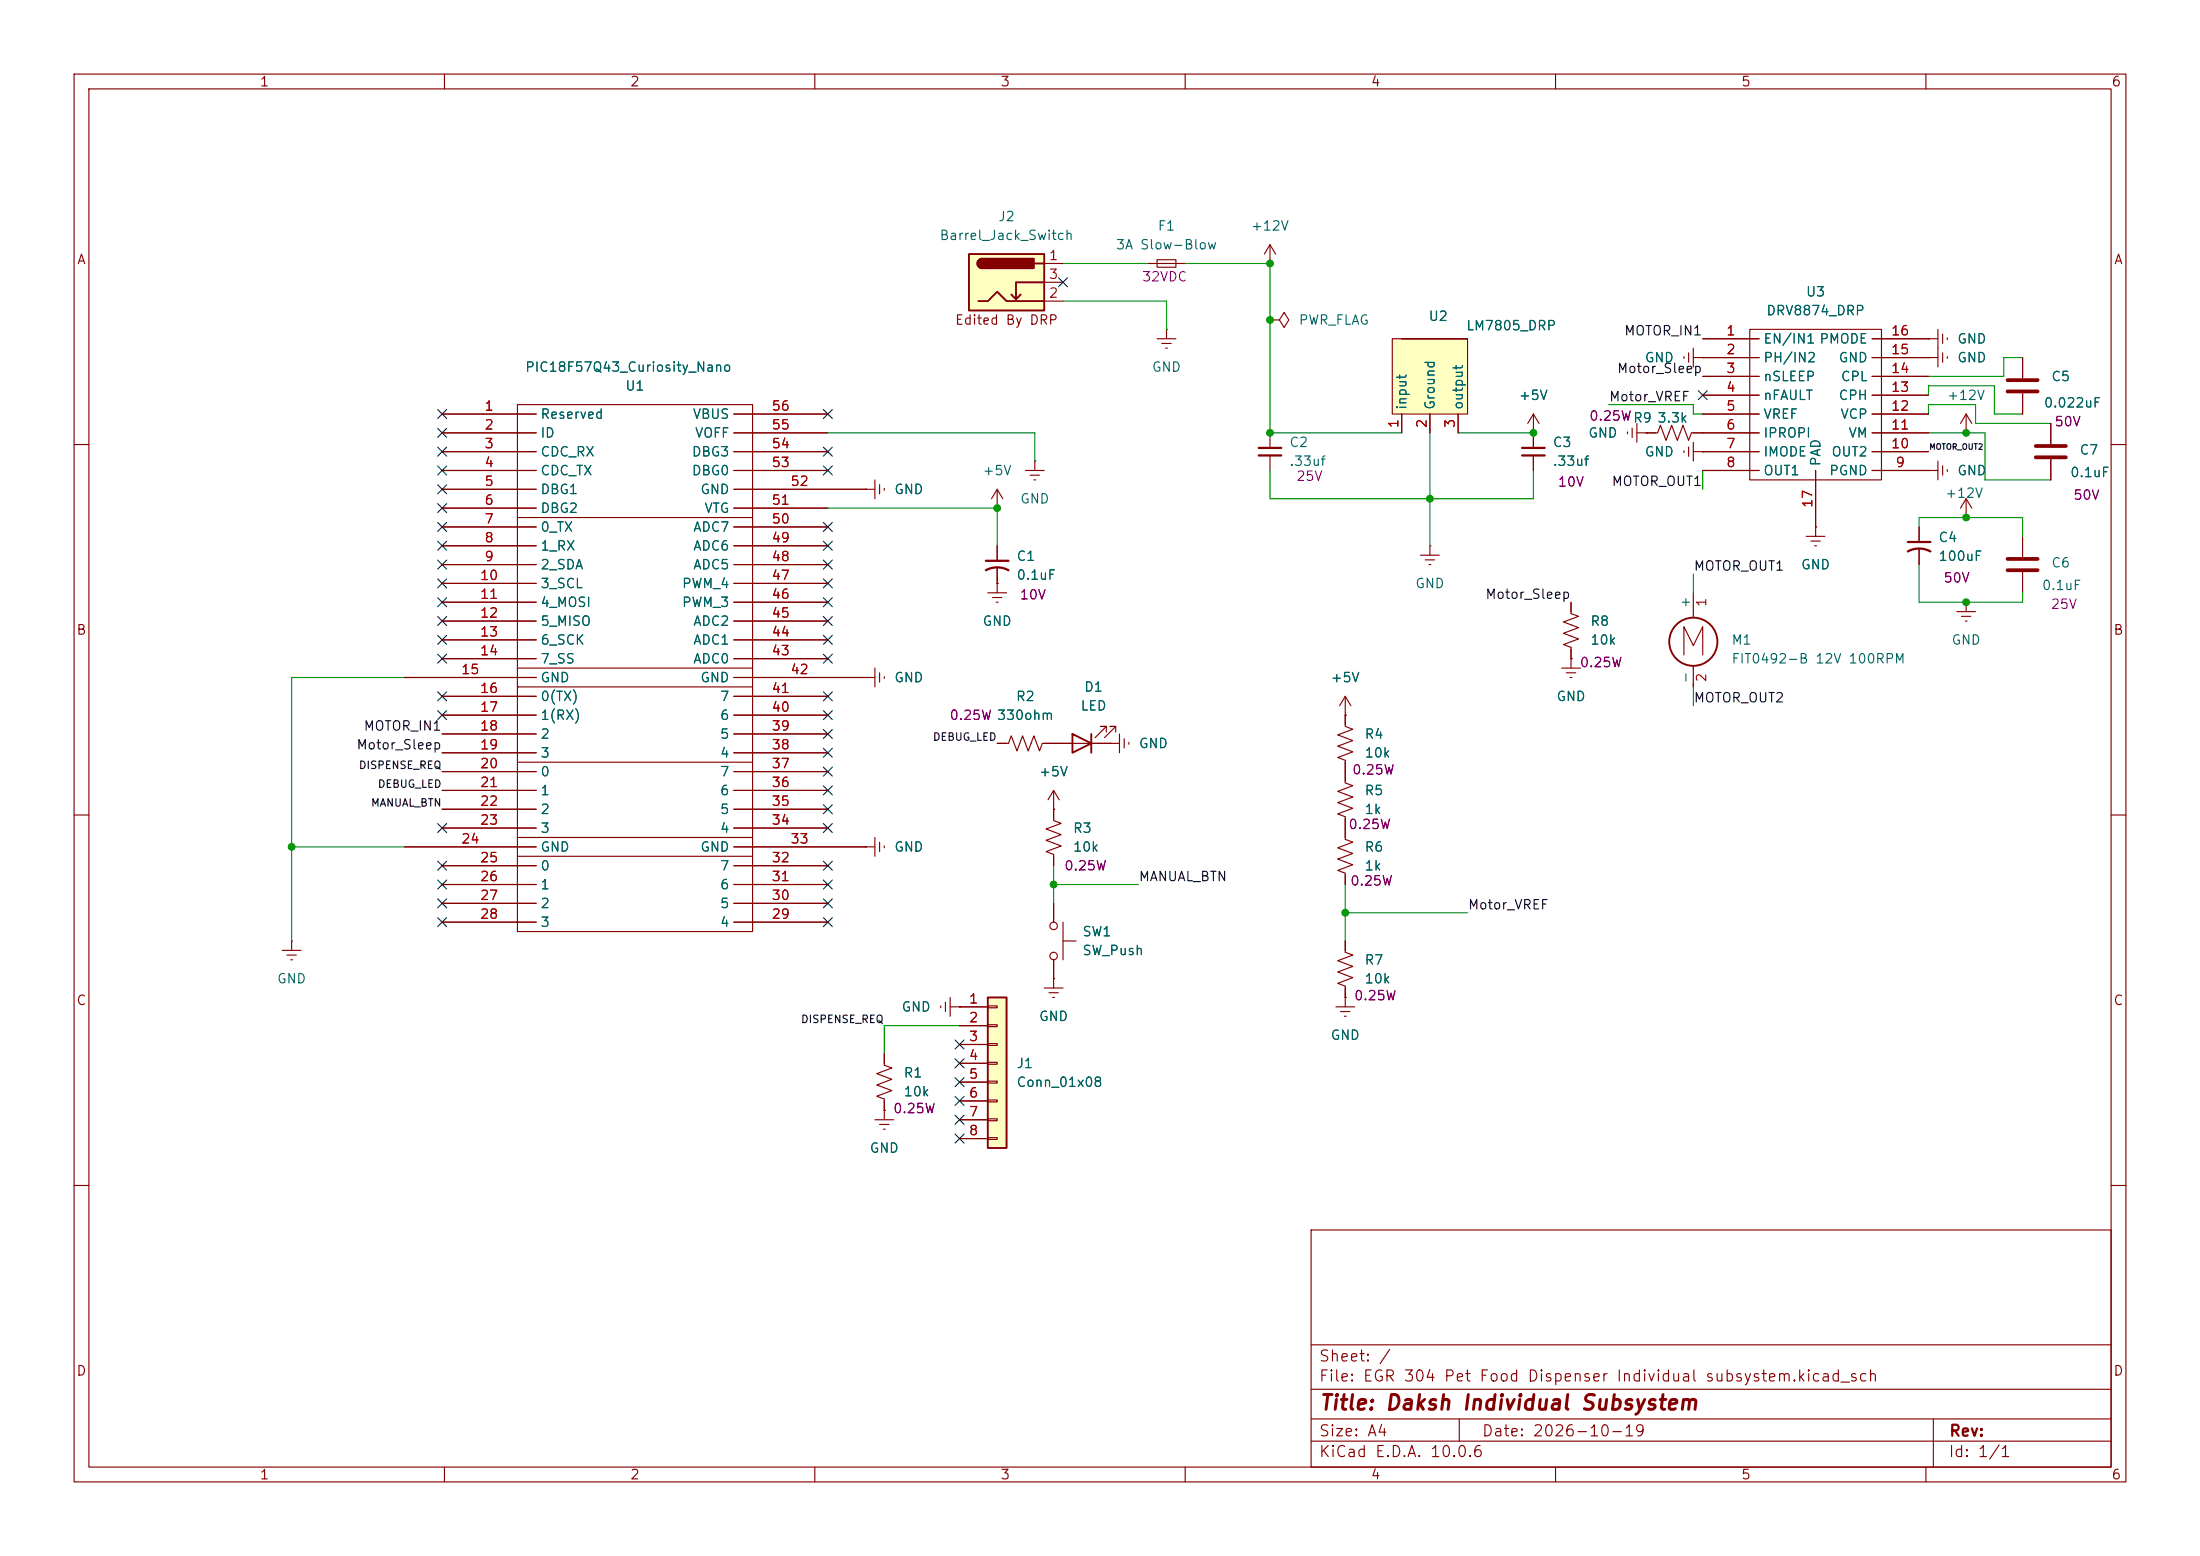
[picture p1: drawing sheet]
<svg xmlns="http://www.w3.org/2000/svg" width="297mm" height="210mm" viewBox="0 0 297 210" stroke-linecap="round" stroke-linejoin="round" font-family="sans-serif">
<g fill="none" stroke="#840000" stroke-width=".15">
<path d="M10 10h277v190h-277zM12 12h273v186h-273zM60 10v2M110 10v2M160 10v2M210 10v2M260 10v2M154.9 35.6h5.1M156.2 35.1h2.5v1h-2.5zM171.4 35.6h.1M171.4 33v2.6M171.4 33l-.7 1.3"/>
<path d="M171.4 33l.8 1.3M156.2 45.7h2.5M156.8 46.4h1.3M157.4 47h.2M157.5 44.5h.1M157.5 44.5v1.2M171.4 43.2h1.3l.7-1 .6 1-.6 1-.7-1M171.4 43.2h.1M171.4 58.4v2.1M207 58.4h.1M207 55.9v4.6M207 55.9l-.8 1.3"/>
<path d="M207 55.9l.8 1.3M219.7 58.3v.2M220.3 57.8v1.3M221 58.4h2.8l.4-1 .7 2 .8-2 .7 2 .8-2 .8 2 .3-1h9.2M221 57.2v2.5M222.2 58.4h.1M228.6 59.7v2.5M229.9 45.7h7.6M229.9 48.3h7.6M229.9 50.8h7.6M229.9 53.3h7.6M229.9 55.9h7.6"/>
<path d="M236.2 44.5h17.8v20.3h-17.8zM252.7 45.7h8.9M252.7 48.3h8.9M252.7 50.8h7.6M252.7 53.3h7.6M252.7 55.9h7.6M252.7 58.4h7.6M260.3 48.3h.1M260.3 45.7h.1M261.6 44.5v5M262.3 45.1v1.3M262.3 47.6v1.3"/>
<path d="M262.9 45.6v.2M262.9 48.1v.3M265.4 58.4h.1M265.4 55.9l-.7 1.3M265.4 55.9l.8 1.3M265.4 55.9v2.5M273 48.3v2.8M273 53.1v2.8M276.9 57.2v2.7M10 60h2M116.8 66h.1M116.8 66h1.3"/>
<path d="M118.1 64.8v2.5M118.7 65.4v1.3M119.4 65.9v.3M134.6 68.6h.1M134.6 78.7h.1M134.6 66l-.7 1.3M134.6 66l.8 1.3M134.6 66v2.6M134.6 73.7v2M134.6 76.7v3.3M138.4 63.5h2.6M139.1 64.1h1.2"/>
<path d="M139.6 64.8h.2M139.7 62.2h.1M139.7 62.2v1.3M171.4 61.5v2M207 61.5v2M227.3 60.8v.3M228 60.3v1.3M228.6 61h8.9M229.9 61h.1M229.9 63.5h7.6M243.8 72.4h2.6M244.5 73h1.2"/>
<path d="M245 73.7h.2M245.1 71.1h.1M245.1 63.5v8.9M252.7 61h7.6M252.7 63.5h8.9M260.3 63.5h.1M261.6 62.2v2.6M262.3 62.9v1.2M262.9 63.4v.2M265.4 69.9h.1M265.4 67.3v2.6M265.4 67.3l-.7 1.3"/>
<path d="M265.4 67.3l.8 1.3M273 72.4v2.8M273 77.2v2.8M276.9 62v2.8M285 60h2M116.8 91.4h.1M116.8 91.4h1.3M118.1 90.2v2.5M118.7 90.8v1.3M119.4 91.3v.3M133.3 80h2.6M134 80.6h1.3"/>
<path d="M134.5 81.3h.2M151.1 99.1v2.5M151.8 99.7v1.3M212.1 81.3v1.5l1 .4-2 .7 2 .8-2 .8 2 .7-2 .8 1 .4v1.5M264.2 82.6h2.5M264.8 83.2h1.3M265.3 83.8h.3M265.4 81.3h.1M265.4 81.3v1.3M10 110h2M134.6 100.3h1.5l.4-1 .8 2 .7-2 .8 2 .8-2 .7 2 .4-1h1.5M142.2 109.2v1.5l1.1 .4-2.1 .8 2.1 .7-2.1 .8 2.1 .8-2.1 .7 1 .4v1.5"/>
<path d="M149.9 100.3h.1M149.9 100.3h1.2M152.4 100.2v.3M285 110h2M10 160h2M177 166h108v32h-108zM285 160h2M60 198v2M110 198v2M160 198v2M177 194.5h108M177 191.5h108"/>
<path d="M177 187.5h108M177 181.5h108M197 191.5v3M210 198v2M260 198v2M261 191.5v6.5"/>
</g>
<path d="M133.1 77a3.2 3.2 0 0 1 3 0M133.1 75.7h3M169.9 60.5h3.1M169.9 61.5h3.1M205.5 60.5h3M205.5 61.5h3" fill="none" stroke="#840000" stroke-width=".3"/>
<path d="M271 51.3h4.1M271 52.8h4.1M271 75.4h4.1M271 77h4.1M274.8 60.2h4.1M274.8 61.7h4.1" fill="none" stroke="#840000" stroke-width=".51"/>
<path d="M130.8 34.3h10.2v7.6h-10.2z" fill="#ffffc2"/>
<path d="M130.8 34.3h10.2v7.6h-10.2zM132.6 34.9a.64 .64 0 0 0-.6 .7 .64 .64 0 0 0 .6 .6M137.8 39.8l-.6 .6M139.7 35.6h1.3M141 38.1h-3.8v2.3l-.7-.6M132.1 40.6h1.2l1.3-1.2 1.3 1.2h5.1" fill="none" stroke="#840000" stroke-width=".25"/>
<g fill="#840000" stroke="#840000" stroke-width=".25">
<path d="M132.1 35.1l.5-.2v1.3a.63 .63 0 0 1-.6-.4 .63 .63 0 0 1 .1-.7z"/>
<path d="M132.6 34.9h7v1.3h-7z"/>
</g>
<path d="M141 35.6h2.5M141 38.1h2.5M141 40.6h2.5" fill="none" stroke="#840000" stroke-width=".15"/>
<path d="M188 45.7h10.1v10.2h-10.1z" fill="#ffffc2"/>
<g fill="none" stroke="#840000" stroke-width=".15">
<path d="M188 45.7h10.1v10.2h-10.1zM189.2 45.7h8.9zM189.2 55.9v2.5M193 55.9v2.5M196.8 55.9v2.5M227.3 48.1v.3M228 47.6v1.3M228.6 48.3h1.3M228.6 47v2.5M229.9 48.3h.1M191.8 74.9h2.5M192.4 75.6h1.3"/>
<path d="M192.9 76.2h.3M193 73.7h.1M193 73.7v1.2M259.1 71.1v2.1M259.1 74.2v2M149.4 98.8v-.8h-.8h.8l-1.6 1.6M150.6 98.8v-.8h-.7h.7l-1.5 1.6M181.6 94v4l1 .4-2 .8 2 .7-2 .8 2 .8-2 .7 1 .4v3.1l1 .3-2 .8 2 .8-2 .7 2 .8-2 .8 1 .3v3.1l1 .4-2 .7 2 .8-2 .8 2 .7-2 .8 1 .4v1.5M181.6 96.5h.1M181.6 94l-.8 1.3M181.6 94l.8 1.3M210.8 90.2h2.6"/>
<path d="M211.5 90.8h1.2M212 91.4h.2M212.1 88.9h.1M212.1 88.9v1.3M142.2 109.2h.1M142.2 106.7v2.5M142.2 100.3h7.7M142.2 106.7l-.7 1.3M142.2 106.7l.8 1.3M127 135.8v.2M127.6 135.3v1.2M128.3 135.9h1.2"/>
<path d="M128.3 134.6v2.6M129.5 135.9h.1M142.2 121.9v2.6M142.2 129.5v2.6M143.5 127h1.8M143.5 124.5v5M180.3 135.9h2.6M181 136.5h1.2M181.5 137.2h.2M181.6 127v1.5l1 .4-2 .8 2 .7-2 .8 2 .8-2 .7 1 .4v2.8M181.6 134.6h.1M118.1 151.1h2.5"/>
<path d="M118.7 151.8h1.3M119.3 152.4h.2M119.4 142.2v1.6l1 .3-2 .8 2 .8-2 .7 2 .8-2 .8 1 .3v2.8M119.4 149.9h.1"/>
<circle cx="142.2" cy="125" r=".51"/>
<circle cx="142.2" cy="129" r=".51"/>
</g>
<path d="M257.6 74.4a3.2 3.2 0 0 1 3 0M257.6 73.2h3" fill="none" stroke="#840000" stroke-width=".3"/>
<path d="M144.8 99.1l2.5 1.2-2.5 1.3zM147.3 99.1v2.5" fill="none" stroke="#840000" stroke-width=".25"/>
<path d="M133.3 134.6h2.6v20.3h-2.6z" fill="#ffffc2"/>
<g fill="none" stroke="#840000" stroke-width=".25">
<path d="M133.3 134.6h2.6v20.3h-2.6z"/>
<circle cx="228.6" cy="86.6" r="3.3"/>
</g>
<g fill="none" stroke="#840000" stroke-width=".15">
<path d="M59.7 55.9h12.7M59.7 58.4h12.7M69.8 54.6h31.8v71.1h-31.8zM99.1 55.9h12.7M99.1 58.4h12.7M189.2 55.9v2.5M193 55.9v2.5M196.8 55.9v2.5M207 58.4h.1M207 58.4v2.1M222.2 58.4h.1M222.2 58.4h1.3"/>
<path d="M228.6 58.4h8.9M229.9 48.3h.1M229.9 55.9h7.6M229.9 45.7h7.6M229.9 48.3h7.6M229.9 50.8h7.6M229.9 53.3h7.6M252.7 55.9h7.6M252.7 58.4h7.6M252.7 45.7h7.6M252.7 48.3h7.6M252.7 50.8h7.6"/>
<path d="M252.7 53.3h7.6M260.3 45.7h.1M260.3 48.3h.1M273 48.3v2.8M273 53.1v2.8M276.9 57.2v2.7M59.7 61h12.7M59.7 63.5h12.7M59.7 66h12.7M59.7 68.6h12.7M59.7 71.1h12.7M59.7 73.7h12.7"/>
<path d="M59.7 76.2h12.7M59.7 78.7h12.7M69.8 69.9h31.8M99.1 61h12.7M99.1 63.5h12.7M99.1 66h17.7M99.1 68.6h12.7M99.1 71.1h12.7M99.1 73.7h12.7M99.1 76.2h12.7M99.1 78.7h12.7M116.8 66h.1"/>
<path d="M134.6 78.7h.1M134.6 73.7v2M134.6 76.7v2M207 61.5v2M229.9 61h.1M229.9 61h7.6M229.9 63.5h7.6M245.1 71.1h.1M245.1 63.5v7.6M252.7 61h7.6M252.7 63.5h7.6M259.1 71.1v2.1"/>
<path d="M259.1 74.2v2M260.3 63.5h.1M276.9 62v2.8M54.6 91.4h17.8M59.7 81.3h12.7M59.7 83.8h12.7M59.7 86.4h12.7M59.7 88.9h12.7M59.7 94h12.7M59.7 96.5h12.7M59.7 99.1h12.7M69.8 92.7h.1"/>
<path d="M69.8 90.2h31.8M69.8 92.7h31.8M99.1 81.3h12.7M99.1 83.8h12.7M99.1 86.4h12.7M99.1 88.9h12.7M99.1 91.4h17.7M99.1 94h12.7M99.1 96.5h12.7M99.1 99.1h12.7M116.8 91.4h.1M181.6 96.5h.1"/>
<path d="M181.6 96.5v1.3M212.1 88.9h.1M212.1 81.3v1.3M212.1 87.6v1.3M227.3 88.4v-3.8l1.3 2.5 1.3-2.5v3.8M228.6 80v3.4M228.6 89.9v2.8M54.6 114.3h17.8M59.7 101.6h12.7M59.7 104.1h12.7M59.7 106.7h12.7M59.7 109.2h12.7"/>
<path d="M59.7 111.8h12.7M59.7 116.8h12.7M59.7 119.4h12.7M69.8 102.9h31.8M69.8 113h31.8M69.8 115.6h31.8M99.1 101.6h12.7M99.1 104.1h12.7M99.1 106.7h12.7M99.1 109.2h12.7M99.1 111.8h12.7M99.1 114.3h19"/>
<path d="M99.1 116.8h12.7M99.1 119.4h12.7M116.8 114.3h.1M118.1 113v2.6M118.7 113.7v1.2M119.4 114.2v.2M134.6 100.3h1.3M141 100.3h3.8M142.2 109.2h.1M142.2 109.2v1.3M142.2 115.6v1.2M147.3 100.3h2.6"/>
<path d="M149.9 100.3h.1M181.6 102.9v2.5M181.6 110.5v2.5M181.6 118.1v1.3M38.1 128.3h2.5M38.7 128.9h1.3M39.2 129.5h.3M39.4 127h.1M39.4 127v1.3M59.7 121.9h12.7M59.7 124.5h12.7M99.1 121.9h12.7"/>
<path d="M99.1 124.5h12.7M129.5 135.9h.1M129.5 135.9h3.8M129.5 138.4h3.8M133.3 135.8h1.3v.2h-1.3zM133.3 138.3h1.3v.3h-1.3zM141 133.4h2.5M141.6 134h1.3M142.1 134.6h.3M142.2 132.1h.1M142.2 121.9v2.6M142.2 129.5v3.9"/>
<path d="M181.6 134.6h.1M181.6 127v1.3M181.6 133.4v1.2M119.4 149.9h.1M119.4 142.2v1.3M119.4 148.6v1.3M129.5 141h3.8M129.5 143.5h3.8M129.5 146.1h3.8M129.5 148.6h3.8M129.5 151.1h3.8M129.5 153.7h3.8"/>
<path d="M133.3 140.8h1.3v.3h-1.3zM133.3 143.4h1.3v.2h-1.3zM133.3 145.9h1.3v.3h-1.3zM133.3 148.5h1.3v.2h-1.3zM133.3 151h1.3v.3h-1.3zM133.3 153.5h1.3v.3h-1.3z"/>
</g>
<g fill="none" stroke="#009600" stroke-width=".15">
<path d="M143.5 35.6h11.4M160 35.6h11.4v22.8h17.8M111.8 58.4h27.9v3.8M143.5 40.6h14v3.9M193 58.4v15.3M196.8 58.4h10.2M217.2 54.6h11.4v1.3h1.3M260.3 53.3v-1.2h8.9v3.8h3.8M260.3 58.4h7.7v6.4h8.9M260.3 55.9v-1.3h6.4v2.6h10.2M273 48.3h-2.5v2.5h-10.2M111.8 68.6h22.8v5.1"/>
<path d="M171.4 63.5v3.8h35.6v-3.8M228.6 77.5v2.5M229.9 63.5v2.5M259.1 71.1v-1.2h13.9v2.5M259.1 76.2v5.1h13.9v-1.3M54.6 91.4h-15.2v35.6M228.6 92.7v2.6M39.4 114.3h15.2M142.2 116.8v5.1M142.2 119.4h11.5M181.6 119.4v7.6M129.5 138.4h-10.1v3.8"/>
<path d="M181.6 123.2h16.5"/>
</g>
<g fill="none" stroke="#000084" stroke-width=".15">
<path d="M142.9 37.5l1.2 1.2M144.1 37.5l-1.2 1.2M59.1 55.3l1.2 1.2M59.1 57.8l1.2 1.2M60.3 55.3l-1.2 1.2M60.3 57.8l-1.2 1.2M111.2 55.3l1.2 1.2M112.4 55.3l-1.2 1.2M229.3 52.7l1.2 1.2M230.5 52.7l-1.2 1.2M59.1 78.1l1.2 1.2M59.1 68l1.2 1.2"/>
<path d="M59.1 73.1l1.2 1.2M59.1 60.4l1.2 1.2M59.1 65.4l1.2 1.2M59.1 75.6l1.2 1.2M59.1 70.5l1.2 1.2M59.1 62.9l1.2 1.2M60.3 78.1l-1.2 1.2M60.3 68l-1.2 1.2M60.3 73.1l-1.2 1.2M60.3 60.4l-1.2 1.2M60.3 65.4l-1.2 1.2M60.3 75.6l-1.2 1.2"/>
<path d="M60.3 70.5l-1.2 1.2M60.3 62.9l-1.2 1.2M111.2 62.9l1.2 1.2M111.2 60.4l1.2 1.2M111.2 75.6l1.2 1.2M111.2 70.5l1.2 1.2M111.2 73.1l1.2 1.2M111.2 78.1l1.2 1.2M112.4 62.9l-1.2 1.2M112.4 60.4l-1.2 1.2M112.4 75.6l-1.2 1.2M112.4 70.5l-1.2 1.2"/>
<path d="M112.4 73.1l-1.2 1.2M112.4 78.1l-1.2 1.2M59.1 83.2l1.2 1.2M59.1 80.7l1.2 1.2M59.1 95.9l1.2 1.2M59.1 85.8l1.2 1.2M59.1 93.4l1.2 1.2M59.1 88.3l1.2 1.2M60.3 83.2l-1.2 1.2M60.3 80.7l-1.2 1.2M60.3 95.9l-1.2 1.2M60.3 85.8l-1.2 1.2"/>
<path d="M60.3 93.4l-1.2 1.2M60.3 88.3l-1.2 1.2M111.2 85.8l1.2 1.2M111.2 83.2l1.2 1.2M111.2 80.7l1.2 1.2M111.2 88.3l1.2 1.2M111.2 98.5l1.2 1.2M111.2 93.4l1.2 1.2M111.2 95.9l1.2 1.2M112.4 85.8l-1.2 1.2M112.4 83.2l-1.2 1.2M112.4 80.7l-1.2 1.2"/>
<path d="M112.4 88.3l-1.2 1.2M112.4 98.5l-1.2 1.2M112.4 93.4l-1.2 1.2M112.4 95.9l-1.2 1.2M59.1 118.8l1.2 1.2M59.1 111.2l1.2 1.2M59.1 116.2l1.2 1.2M60.3 118.8l-1.2 1.2M60.3 111.2l-1.2 1.2M60.3 116.2l-1.2 1.2M111.2 103.5l1.2 1.2M111.2 108.6l1.2 1.2"/>
<path d="M111.2 111.2l1.2 1.2M111.2 106.1l1.2 1.2M111.2 118.8l1.2 1.2M111.2 116.2l1.2 1.2M111.2 101l1.2 1.2M112.4 103.5l-1.2 1.2M112.4 108.6l-1.2 1.2M112.4 111.2l-1.2 1.2M112.4 106.1l-1.2 1.2M112.4 118.8l-1.2 1.2M112.4 116.2l-1.2 1.2M112.4 101l-1.2 1.2"/>
<path d="M59.1 121.3l1.2 1.2M59.1 123.9l1.2 1.2M60.3 121.3l-1.2 1.2M60.3 123.9l-1.2 1.2M111.2 121.3l1.2 1.2M111.2 123.9l1.2 1.2M112.4 121.3l-1.2 1.2M112.4 123.9l-1.2 1.2M128.9 145.4l1.2 1.3M128.9 148l1.2 1.2M128.9 150.5l1.2 1.2M128.9 153.1l1.2 1.2"/>
<path d="M128.9 140.4l1.2 1.2M128.9 142.9l1.2 1.2M130.1 145.4l-1.2 1.3M130.1 148l-1.2 1.2M130.1 150.5l-1.2 1.2M130.1 153.1l-1.2 1.2M130.1 140.4l-1.2 1.2M130.1 142.9l-1.2 1.2"/>
</g>
<g fill="#009600" stroke="#009600" stroke-width=".14">
<circle cx="134.6" cy="68.6" r=".46"/>
<circle cx="171.4" cy="43.2" r=".46"/>
<circle cx="171.4" cy="35.6" r=".46"/>
<circle cx="193" cy="67.3" r=".46"/>
<circle cx="171.4" cy="58.4" r=".46"/>
<circle cx="207" cy="58.4" r=".46"/>
<circle cx="181.6" cy="123.2" r=".46"/>
<circle cx="265.4" cy="58.4" r=".46"/>
<circle cx="265.4" cy="69.9" r=".46"/>
<circle cx="265.4" cy="81.3" r=".46"/>
<circle cx="39.4" cy="114.3" r=".46"/>
<circle cx="142.2" cy="119.4" r=".46"/>
</g>
<text font-size="2" fill="#840000" x="178" y="190.8">Title: Daksh Individual Subsystem</text>
<g font-size="1.5" fill="#840000">
<text x="178" y="184.1">Sheet: /</text>
<text x="178" y="186.8">File: EGR 304 Pet Food Dispenser Individual subsystem.kicad_sch</text>
<text x="178" y="197">KiCad E.D.A. 10.0.6</text>
<text x="178" y="194.2">Size: A4</text>
<text x="200" y="194.2">Date: 2026-10-19</text>
<text x="263" y="197">Id: 1/1</text>
<text x="263" y="194.2">Rev:</text>
</g>
<g font-size="1.3" fill="#840000">
<text x="35" y="12">1</text>
<text x="85" y="12">2</text>
<text x="135" y="12">3</text>
<text x="185" y="12">4</text>
<text x="235" y="12">5</text>
<text x="285" y="12">6</text>
<text x="10.3" y="36">A</text>
<text x="285.3" y="36">A</text>
<text x="128.8" y="44.1">Edited By DRP</text>
<text x="10.2" y="86">B</text>
<text x="285.2" y="86">B</text>
<text x="10.2" y="136">C</text>
<text x="285.2" y="136">C</text>
<text x="10.2" y="186">D</text>
<text x="285.2" y="186">D</text>
<text x="35" y="200">1</text>
<text x="85" y="200">2</text>
<text x="135" y="200">3</text>
<text x="185" y="200">4</text>
<text x="235" y="200">5</text>
<text x="285" y="200">6</text>
</g>
<g font-size="1.3" fill="#006464">
<text x="126.8" y="32.7">Barrel_Jack_Switch</text>
<text x="134.7" y="30.2">J2</text>
<text x="150.5" y="34">3A Slow-Blow</text>
<text x="156.2" y="31.4">F1</text>
<text x="168.8" y="31.4">+12V</text>
<text x="243.7" y="40.3">U3</text>
<text x="175.2" y="44.1">PWR_FLAG</text>
<text x="192.8" y="43.6">U2</text>
<text x="197.9" y="44.9">LM7805_DRP</text>
<text x="238" y="46.7">EN/IN1 PMODE</text>
<text x="238.4" y="42.9">DRV8874_DRP</text>
<text x="264.1" y="46.7">GND</text>
<text x="70.8" y="50.5">PIC18F57Q43_Curiosity_Nano</text>
<text x="84.3" y="53">U1</text>
<text x="155.4" y="50.5">GND</text>
<text x="222" y="49.2">GND</text>
<text x="238" y="49.2">PH/IN2</text>
<text x="238" y="51.8">nSLEEP</text>
<text x="248.1" y="49.2">GND</text>
<text x="248.4" y="51.8">CPL</text>
<text x="264.1" y="49.2">GND</text>
<text x="276.8" y="51.8">C5</text>
<text x="72.9" y="56.8">Reserved</text>
<text x="72.9" y="59.4">ID</text>
<text x="93.4" y="56.8">VBUS</text>
<text x="93.7" y="59.4">VOFF</text>
<text x="190.2" y="55.4" transform="rotate(-90 190.2 55.4)">input</text>
<text x="194" y="55.4" transform="rotate(-90 194 55.4)">Ground</text>
<text x="197.8" y="55.4" transform="rotate(-90 197.8 55.4)">output</text>
<text x="204.9" y="54.3">+5V</text>
<text x="214.3" y="59.4">GND</text>
<text x="223.7" y="57.4">3.3k</text>
<text x="238" y="54.3">nFAULT</text>
<text x="238" y="56.8">VREF</text>
<text x="238" y="59.4">IPROPI</text>
<text x="248.1" y="54.3">CPH</text>
<text x="248.4" y="56.8">VCP</text>
<text x="249.5" y="59.4">VM</text>
<text x="262.8" y="54.3">+12V</text>
<text x="275.8" y="55.3">0.022uF</text>
<text x="72.9" y="61.9">CDC_RX</text>
<text x="72.9" y="64.5">CDC_TX</text>
<text x="93.3" y="64.5">DBG0</text>
<text x="93.3" y="61.9">DBG3</text>
<text x="132.6" y="64.5">+5V</text>
<text x="174" y="60.7">C2</text>
<text x="174" y="63.2">.33uf</text>
<text x="209.5" y="60.7">C3</text>
<text x="209.5" y="63.2">.33uf</text>
<text x="222" y="61.9">GND</text>
<text x="238" y="61.9">IMODE</text>
<text x="238" y="64.5">OUT1</text>
<text x="246.1" y="63" transform="rotate(-90 246.1 63)">PAD</text>
<text x="246.9" y="64.5">PGND</text>
<text x="247.2" y="61.9">OUT2</text>
<text x="264.1" y="64.5">GND</text>
<text x="279.4" y="64.7">0.1uF</text>
<text x="280.7" y="61.7">C7</text>
<text x="72.9" y="67">DBG1</text>
<text x="72.9" y="69.5">DBG2</text>
<text x="94.5" y="67">GND</text>
<text x="95" y="69.5">VTG</text>
<text x="120.6" y="67">GND</text>
<text x="137.6" y="68.3">GND</text>
<text x="262.5" y="67.5">+12V</text>
<text x="72.9" y="72.1">0_TX</text>
<text x="72.9" y="74.6">1_RX</text>
<text x="72.9" y="77.2">2_SDA</text>
<text x="93.5" y="77.2">ADC5</text>
<text x="93.5" y="74.6">ADC6</text>
<text x="93.5" y="72.1">ADC7</text>
<text x="137.1" y="76">C1</text>
<text x="243" y="77.2">GND</text>
<text x="261.6" y="73.5">C4</text>
<text x="261.6" y="76">100uF</text>
<text x="276.8" y="76.9">C6</text>
<text x="72.9" y="79.7">3_SCL</text>
<text x="72.9" y="82.2">4_MOSI</text>
<text x="92" y="82.2">PWM_3</text>
<text x="92" y="79.7">PWM_4</text>
<text x="137.1" y="78.6">0.1uF</text>
<text x="191" y="79.7">GND</text>
<text x="228.5" y="82.2" transform="rotate(-90 228.5 82.2)">+</text>
<text x="275.6" y="80">0.1uF</text>
<text x="72.9" y="84.8">5_MISO</text>
<text x="72.9" y="87.3">6_SCK</text>
<text x="72.9" y="89.9">7_SS</text>
<text x="93.5" y="89.9">ADC0</text>
<text x="93.5" y="87.3">ADC1</text>
<text x="93.5" y="84.8">ADC2</text>
<text x="132.6" y="84.8">GND</text>
<text x="214.6" y="84.8">R8</text>
<text x="214.6" y="87.3">10k</text>
<text x="233.7" y="87.3">M1</text>
<text x="233.7" y="89.9">FIT0492-B 12V 100RPM</text>
<text x="263.4" y="87.3">GND</text>
<text x="72.9" y="92.4">GND</text>
<text x="72.9" y="94.9">0(TX)</text>
<text x="94.5" y="92.4">GND</text>
<text x="97.1" y="94.9">7</text>
<text x="120.6" y="92.4">GND</text>
<text x="137.1" y="94.9">R2</text>
<text x="146.3" y="93.7">D1</text>
<text x="179.5" y="92.4">+5V</text>
<text x="210" y="94.9">GND</text>
<text x="228.5" y="92.4" transform="rotate(-90 228.5 92.4)">-</text>
<text x="72.9" y="97.5">1(RX)</text>
<text x="72.9" y="100">2</text>
<text x="97.1" y="100">5</text>
<text x="97.1" y="97.5">6</text>
<text x="145.8" y="96.2">LED</text>
<text x="153.7" y="101.3">GND</text>
<text x="184.1" y="100">R4</text>
<text x="72.9" y="102.6">3</text>
<text x="72.9" y="105.1">0</text>
<text x="72.9" y="107.6">1</text>
<text x="97.1" y="107.6">6</text>
<text x="97.1" y="105.1">7</text>
<text x="97.1" y="102.6">4</text>
<text x="140.2" y="105.1">+5V</text>
<text x="184.1" y="102.6">10k</text>
<text x="184.1" y="107.6">R5</text>
<text x="72.9" y="110.2">2</text>
<text x="72.9" y="112.7">3</text>
<text x="97.1" y="112.7">4</text>
<text x="97.1" y="110.2">5</text>
<text x="144.8" y="112.7">R3</text>
<text x="184.1" y="110.2">1k</text>
<text x="72.9" y="115.3">GND</text>
<text x="72.9" y="117.8">0</text>
<text x="94.5" y="115.3">GND</text>
<text x="97.1" y="117.8">7</text>
<text x="120.6" y="115.3">GND</text>
<text x="144.8" y="115.3">10k</text>
<text x="184.1" y="115.3">R6</text>
<text x="184.1" y="117.8">1k</text>
<text x="72.9" y="120.3">1</text>
<text x="72.9" y="122.9">2</text>
<text x="72.9" y="125.4">3</text>
<text x="97.1" y="125.4">4</text>
<text x="97.1" y="122.9">5</text>
<text x="97.1" y="120.3">6</text>
<text x="146" y="126.7">SW1</text>
<text x="146" y="129.2">SW_Push</text>
<text x="184.1" y="130.5">R7</text>
<text x="37.3" y="133">GND</text>
<text x="121.6" y="136.9">GND</text>
<text x="184.1" y="133">10k</text>
<text x="140.2" y="138.1">GND</text>
<text x="179.5" y="140.7">GND</text>
<text x="121.9" y="145.7">R1</text>
<text x="121.9" y="148.3">10k</text>
<text x="137.1" y="144.5">J1</text>
<text x="137.1" y="147">Conn_01x08</text>
<text x="117.3" y="155.9">GND</text>
</g>
<g font-size="1.3" fill="#a90000">
<text x="141.5" y="35.4">1</text>
<text x="141.5" y="40.5">2</text>
<text x="141.5" y="38">3</text>
<text x="232.9" y="45.6">1</text>
<text x="255.2" y="45.6">16</text>
<text x="232.9" y="48.1">2</text>
<text x="232.9" y="50.7">3</text>
<text x="232.9" y="53.2">4</text>
<text x="255.2" y="53.2">13</text>
<text x="255.2" y="50.7">14</text>
<text x="255.2" y="48.1">15</text>
<text x="65.3" y="55.7">1</text>
<text x="65.3" y="58.3">2</text>
<text x="104.1" y="58.3">55</text>
<text x="104.1" y="55.7">56</text>
<text x="189.1" y="57.9" transform="rotate(-90 189.1 57.9)">1</text>
<text x="192.9" y="57.9" transform="rotate(-90 192.9 57.9)">2</text>
<text x="196.7" y="57.9" transform="rotate(-90 196.7 57.9)">3</text>
<text x="232.9" y="55.7">5</text>
<text x="232.9" y="58.3">6</text>
<text x="255.2" y="58.3">11</text>
<text x="255.2" y="55.7">12</text>
<text x="65.3" y="60.8">3</text>
<text x="65.3" y="63.4">4</text>
<text x="65.3" y="65.9">5</text>
<text x="104.1" y="63.4">53</text>
<text x="104.1" y="60.8">54</text>
<text x="106.6" y="65.9">52</text>
<text x="232.9" y="60.8">7</text>
<text x="232.9" y="63.4">8</text>
<text x="255.2" y="60.8">10</text>
<text x="255.8" y="63.4">9</text>
<text x="65.3" y="68.4">6</text>
<text x="65.3" y="71">7</text>
<text x="104.1" y="71">50</text>
<text x="104.1" y="68.4">51</text>
<text x="245" y="68.6" transform="rotate(-90 245 68.6)">17</text>
<text x="65.3" y="73.5">8</text>
<text x="65.3" y="76.1">9</text>
<text x="104.1" y="76.1">48</text>
<text x="104.1" y="73.5">49</text>
<text x="64.7" y="78.6">10</text>
<text x="64.7" y="81.1">11</text>
<text x="64.7" y="83.7">12</text>
<text x="104.1" y="83.7">45</text>
<text x="104.1" y="81.1">46</text>
<text x="104.1" y="78.6">47</text>
<text x="230.7" y="82" transform="rotate(-90 230.7 82)">1</text>
<text x="64.7" y="86.2">13</text>
<text x="64.7" y="88.8">14</text>
<text x="104.1" y="88.8">43</text>
<text x="104.1" y="86.2">44</text>
<text x="62.2" y="91.3">15</text>
<text x="64.7" y="93.8">16</text>
<text x="104.1" y="93.8">41</text>
<text x="106.6" y="91.3">42</text>
<text x="230.7" y="92.2" transform="rotate(-90 230.7 92.2)">2</text>
<text x="64.7" y="96.4">17</text>
<text x="64.7" y="98.9">18</text>
<text x="64.7" y="101.5">19</text>
<text x="104.1" y="101.5">38</text>
<text x="104.1" y="98.9">39</text>
<text x="104.1" y="96.4">40</text>
<text x="64.7" y="104">20</text>
<text x="64.7" y="106.5">21</text>
<text x="104.1" y="106.5">36</text>
<text x="104.1" y="104">37</text>
<text x="64.7" y="109.1">22</text>
<text x="64.7" y="111.6">23</text>
<text x="104.1" y="111.6">34</text>
<text x="104.1" y="109.1">35</text>
<text x="62.2" y="114.2">24</text>
<text x="64.7" y="116.7">25</text>
<text x="64.7" y="119.2">26</text>
<text x="104.1" y="119.2">31</text>
<text x="104.1" y="116.7">32</text>
<text x="106.6" y="114.2">33</text>
<text x="64.7" y="121.8">27</text>
<text x="64.7" y="124.3">28</text>
<text x="104.1" y="124.3">29</text>
<text x="104.1" y="121.8">30</text>
<text x="130.7" y="135.8">1</text>
<text x="130.7" y="138.3">2</text>
<text x="130.7" y="140.8">3</text>
<text x="130.7" y="143.4">4</text>
<text x="130.7" y="145.9">5</text>
<text x="130.7" y="148.5">6</text>
<text x="130.7" y="151">7</text>
<text x="130.7" y="153.5">8</text>
</g>
<g font-size="1.3" fill="#840084">
<text x="154.1" y="38.3">32VDC</text>
<text x="214.5" y="57.1">0.25WR9</text>
<text x="277.3" y="57.9">50V</text>
<text x="174.9" y="65.2">25V</text>
<text x="210.2" y="66">10V</text>
<text x="279.8" y="67.8">50V</text>
<text x="137.6" y="81.2">10V</text>
<text x="262.3" y="78.9">50V</text>
<text x="276.8" y="82.5">25V</text>
<text x="213.2" y="90.4">0.25W</text>
<text x="128.1" y="97.5">0.25W 330ohm</text>
<text x="182.5" y="104.8">0.25W</text>
<text x="181.9" y="112.2">0.25W</text>
<text x="143.6" y="117.8">0.25W</text>
<text x="182.2" y="119.8">0.25W</text>
<text x="182.7" y="135.3">0.25W</text>
<text x="120.5" y="150.6">0.25W</text>
</g>
<g font-size="1.3" fill="#0f0f0f">
<text x="219.2" y="45.6">MOTOR_IN1</text>
<text x="218.2" y="50.7">Motor_Sleep</text>
<text x="217.1" y="54.5">Motor_VREF</text>
<text x="217.5" y="65.9">MOTOR_OUT1</text>
<text x="228.6" y="77.3">MOTOR_OUT1</text>
<text x="200.4" y="81.2">Motor_Sleep</text>
<text x="228.6" y="95.1">MOTOR_OUT2</text>
<text x="48" y="101.5">Motor_Sleep</text>
<text x="49" y="98.9">MOTOR_IN1</text>
<text x="153.6" y="119.3">MANUAL_BTN</text>
<text x="198.1" y="123.1">Motor_VREF</text>
</g>
<g font-size="1" fill="#0f0f0f">
<text x="125.9" y="100.2">DEBUG_LED</text>
<text x="48.4" y="104">DISPENSE_REQ</text>
<text x="50.9" y="106.6">DEBUG_LED</text>
<text x="50" y="109.1">MANUAL_BTN</text>
<text x="108.1" y="138.3">DISPENSE_REQ</text>
</g>
<text font-size=".8" fill="#0f0f0f" x="260.4" y="60.9">MOTOR_OUT2</text>
</svg>
